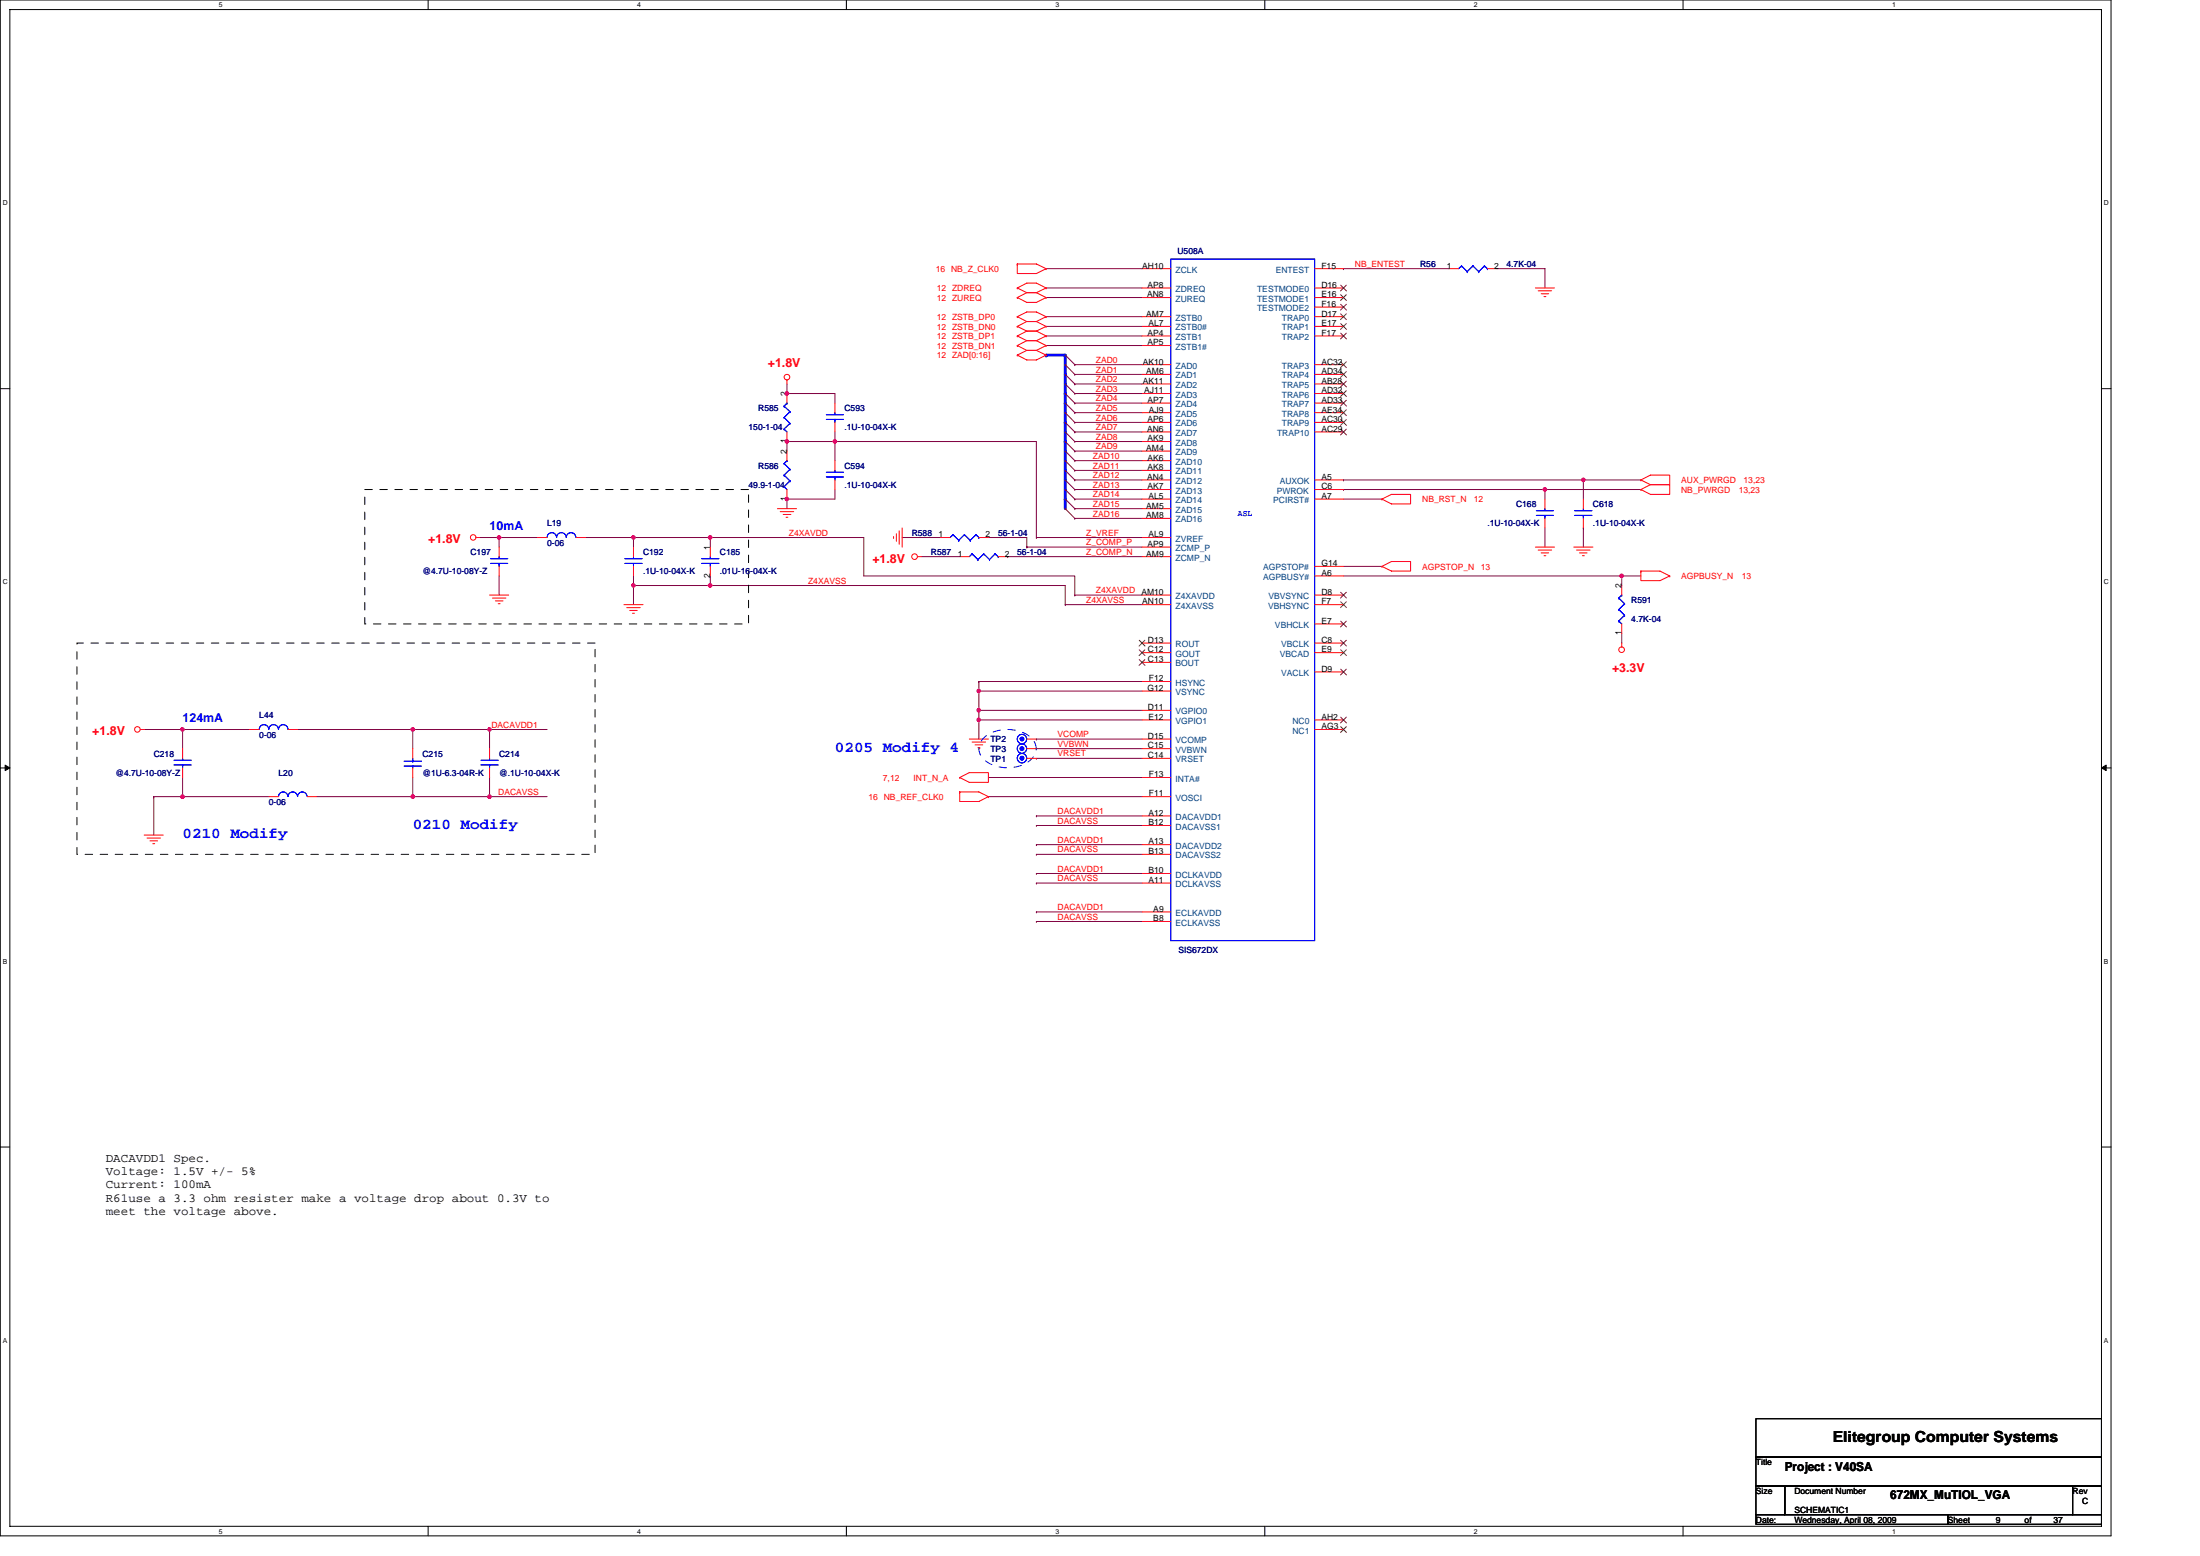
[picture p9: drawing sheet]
<svg xmlns="http://www.w3.org/2000/svg" width="297mm" height="210mm" viewBox="0 0 297 210" stroke-linecap="round" stroke-linejoin="round" font-family="sans-serif">
<path d="M0 0h285v207.3h-285zM1.3 1.3h282.4v204.7h-282.4z" fill="none" stroke="#000" stroke-width=".14"/>
<g fill="#fff">
<path d="M29.6 .1h.5v1.1h-.5z"/>
<path d="M29.6 206.1h.5v1.1h-.5z"/>
</g>
<path d="M57.8 0v1.3M57.8 206v1.3" fill="none" stroke="#000" stroke-width=".14"/>
<g fill="#fff">
<path d="M86 .1h.5v1.1h-.5z"/>
<path d="M86 206.1h.5v1.1h-.5z"/>
</g>
<path d="M114.3 0v1.3M114.3 206v1.3" fill="none" stroke="#000" stroke-width=".14"/>
<g fill="#fff">
<path d="M142.5 .1h.5v1.1h-.5z"/>
<path d="M142.5 206.1h.5v1.1h-.5z"/>
</g>
<path d="M170.8 0v1.3M170.8 206v1.3" fill="none" stroke="#000" stroke-width=".14"/>
<g fill="#fff">
<path d="M199 .1h.5v1.1h-.5z"/>
<path d="M199 206.1h.5v1.1h-.5z"/>
</g>
<path d="M227.2 0v1.3M227.2 206v1.3" fill="none" stroke="#000" stroke-width=".14"/>
<g fill="#fff">
<path d="M255.5 .1h.5v1.1h-.5z"/>
<path d="M255.5 206.1h.5v1.1h-.5z"/>
<path d="M.4 26.9h.6v1h-.6z"/>
<path d="M284.1 26.9h.6v1h-.6z"/>
<path d="M.4 78h.6v1.1h-.6z"/>
<path d="M284.1 78h.6v1.1h-.6z"/>
</g>
<path d="M0 52.5h1.3M283.7 52.5h1.3" fill="none" stroke="#000" stroke-width=".14"/>
<g fill="#fff">
<path d="M.4 129.2h.6v1h-.6z"/>
<path d="M284.1 129.2h.6v1h-.6z"/>
</g>
<path d="M0 103.6h1.3M283.7 103.6h1.3" fill="none" stroke="#000" stroke-width=".14"/>
<path d="M.7 103.3l.6 .3-.6 .4zM283.7 103.6l.7-.3v.7z" fill="#000" stroke="#000" stroke-width=".14"/>
<g fill="#fff">
<path d="M.4 180.4h.6v1h-.6z"/>
<path d="M284.1 180.4h.6v1h-.6z"/>
</g>
<path d="M0 154.8h1.3M283.7 154.8h1.3M237.1 191.5h46.6v5.1h-46.6zM237.1 196.6h46.6v3.9h-46.6zM237.1 204.4h25.9v1.3h-25.9zM237.1 200.5h3.9v3.9h-3.9zM241 200.5h38.8v3.9h-38.8zM263 204.4h20.7v1.3h-20.7zM279.8 200.5h3.9v3.9h-3.9z" fill="none" stroke="#000" stroke-width=".14"/>
<g fill="none" stroke="#800040" stroke-width=".14">
<path d="M141.2 36.3h13M141.2 38.9h13M181.4 36.3h.1M181.4 36.3h14.2M202.1 36.3h6.5v2.6M106.3 53.1h6.4v1.3M106.3 51.8v1.3M106.3 53.1h.1M106.3 59.6v1.3M106.3 59.6h.1M106.3 59.6h6.4M112.7 59.6h27.2v12.9"/>
<path d="M112.7 58.3v1.3M112.7 59.6v2.6M141.2 46.6h13M141.2 44h13M141.2 40.2h13M141.2 45.3h13M141.2 42.7h13M143.8 59.6h.1M143.8 58.3h.1M143.8 57h.1M143.8 55.7h.1M143.8 54.4h.1"/>
<path d="M143.8 53.1h.1M143.8 51.8h.1M143.8 50.5h.1M143.8 49.2h.1M143.8 47.9h.1M143.8 59.6l1.3 1.3M143.8 58.3l1.3 1.3M143.8 57l1.3 1.3M143.8 55.7l1.3 1.3M143.8 54.4l1.3 1.3M143.8 53.1l1.3 1.3M143.8 51.8l1.3 1.3"/>
<path d="M143.8 50.5l1.3 1.3M143.8 49.2l1.3 1.3M143.8 47.9l1.3 1.3M145.1 57h.1M145.1 53.1h.1M145.1 55.7h.1M145.1 58.3h.1M145.1 51.8h.1M145.1 59.6h.1M145.1 49.2h.1M145.1 50.5h.1M145.1 54.4h.1"/>
<path d="M145.1 53.1h9.1M145.1 57h9.1M145.1 55.7h9.1M145.1 58.3h9.1M145.1 51.8h9.1M145.1 59.6h9.1M145.1 49.2h9.1M145.1 50.5h9.1M145.1 54.4h9.1M64.8 72.5h2.6v1.3M67.4 72.5h.1M67.4 77.7v2.6"/>
<path d="M67.4 72.5h5.2M79.1 72.5h6.4M85.5 72.5h31.1v5.2h28.5v2.6M85.5 79h58.3v2.6M85.5 72.5h.1M85.5 72.5v1.3M85.5 79v2.6M85.5 77.7v1.3M85.5 79h.1M95.9 72.5h.1M95.9 77.7v1.3M95.9 72.5v1.3"/>
<path d="M95.9 79h.1M106.3 67.4h.1M106.3 67.4v1.2M112.7 66.1v1.3h-6.4M121.8 72.5h5.2M124.4 75.1h5.2M133.5 72.5h5.1v1.3M136.1 75.1h.1M136.1 75.1h18.1M138.6 73.8h.1M138.6 73.8h15.6M139.9 72.5h.1"/>
<path d="M139.9 72.5h14.3M143.8 68.6h.1M143.8 67.4h.1M143.8 66.1h.1M143.8 64.8h.1M143.8 63.5h.1M143.8 62.2h.1M143.8 60.9h.1M143.8 68.6l1.3 1.4M143.8 67.4l1.3 1.2M143.8 66.1l1.3 1.3M143.8 64.8l1.3 1.3"/>
<path d="M143.8 63.5l1.3 1.3M143.8 62.2l1.3 1.3M143.8 60.9l1.3 1.3M145.1 68.6h.1M145.1 60.9h.1M145.1 63.5h.1M145.1 70h.1M145.1 62.2h.1M145.1 66.1h.1M145.1 67.4h.1M145.1 64.8h.1M145.1 68.6h9.1"/>
<path d="M145.1 60.9h9.1M145.1 63.5h9.1M145.1 70h9.1M145.1 62.2h9.1M145.1 66.1h9.1M145.1 67.4h9.1M145.1 64.8h9.1M181.4 76.4h5.2M181.4 64.8h32.4v2.6M181.4 64.8h.1M181.4 67.4h5.2M181.4 77.7h37.6"/>
<path d="M181.4 66.1h27.2v1.3M181.4 66.1h.1M208.6 66.1h.1M208.6 71.2v2.6M208.6 66.1h12.9M213.8 71.2h.1M213.8 64.8h.1M213.8 64.8h7.7M213.8 71.2v2.6M219 77.7v1.3M219 77.7h.1M219 77.7h2.5"/>
<path d="M19.5 98.4h5.2M24.7 98.4h9M24.7 98.4h.1M24.7 98.4v2.6M40.2 98.4h15.5M55.7 98.4v2.6M55.7 98.4h10.4v2.6M55.7 98.4h.1M66.1 98.4h.1M66.1 98.4h7.8M132.2 92h22M132.2 93.3h.1"/>
<path d="M132.2 95.9h.1M132.2 97.2h.1M132.2 93.3v2.6M132.2 95.9v3.8M132.2 92h.1M132.2 93.3h22M132.2 95.9h22M132.2 97.2h22M132.2 92v1.3M139.9 99.7h.1M139.9 99.7h14.3M143.8 81.6h.1"/>
<path d="M143.8 81.6h10.4M145.1 80.3h.1M145.1 80.3h9.1M219 85.5v1.3M20.8 107.5h.1M20.8 107.5h3.9M20.8 107.5v5.2M24.7 104.9v2.6M24.7 107.5h.1M24.7 107.5h11.6M42.8 107.5h12.9M55.7 104.9v2.6"/>
<path d="M55.7 107.5h.1M66.1 107.5h.1M66.1 104.9v2.6h-10.4M66.1 107.5h7.8M133.5 104.9h20.7M133.5 107.5h.1M133.5 107.5h20.7M139.9 111.4h.1M139.9 110.1h.1M139.9 102.3h.1M139.9 117.9h.1M139.9 119.2h.1"/>
<path d="M139.9 101h.1M139.9 114h.1M139.9 115.3h.1M139.9 111.4h14.3M139.9 110.1h14.3M139.9 102.3h14.3M139.9 117.9h14.3M139.9 119.2h14.3M139.9 101h14.3M139.9 114h14.3M139.9 115.3h14.3M139.9 123.1h.1"/>
<path d="M139.9 124.4h.1M139.9 123.1h14.3M139.9 124.4h14.3"/>
</g>
<g fill="#f0f" stroke="#f0f" stroke-width=".14">
<path d="M95.7 72.4l.2-.1 .2 .1v.1v.2l-.2 .1-.2-.1-.1-.2z" fill-rule="evenodd"/>
<path d="M218.8 77.5h.1h.2l.1 .2-.1 .2-.2 .1-.1-.1-.1-.2z" fill-rule="evenodd"/>
<path d="M95.7 78.8h.2h.2v.2v.2h-.2h-.2l-.1-.2z" fill-rule="evenodd"/>
<path d="M65.9 107.3h.2h.2v.2v.2l-.2 .1-.2-.1-.1-.2z" fill-rule="evenodd"/>
<path d="M55.5 98.3l.2-.1 .2 .1 .1 .1-.1 .2-.2 .1-.2-.1v-.2z" fill-rule="evenodd"/>
<path d="M24.5 98.3l.1-.1 .2 .1 .1 .1-.1 .2-.2 .1-.1-.1-.1-.2z" fill-rule="evenodd"/>
<path d="M132 95.7l.1-.1 .2 .1 .1 .1-.1 .2-.2 .1-.1-.1-.1-.2z" fill-rule="evenodd"/>
<path d="M95.7 72.4l.2-.1 .2 .1v.1v.2l-.2 .1-.2-.1-.1-.2z" fill-rule="evenodd"/>
<path d="M218.8 77.5h.1h.2l.1 .2-.1 .2-.2 .1-.1-.1-.1-.2z" fill-rule="evenodd"/>
<path d="M95.7 78.8h.2h.2v.2v.2h-.2h-.2l-.1-.2z" fill-rule="evenodd"/>
<path d="M65.9 107.3h.2h.2v.2v.2l-.2 .1-.2-.1-.1-.2z" fill-rule="evenodd"/>
<path d="M55.5 98.3l.2-.1 .2 .1 .1 .1-.1 .2-.2 .1-.2-.1v-.2z" fill-rule="evenodd"/>
<path d="M24.5 98.3l.1-.1 .2 .1 .1 .1-.1 .2-.2 .1-.1-.1-.1-.2z" fill-rule="evenodd"/>
<path d="M132 95.7l.1-.1 .2 .1 .1 .1-.1 .2-.2 .1-.1-.1-.1-.2z" fill-rule="evenodd"/>
<circle cx="106.2" cy="53.1" r=".24"/>
<circle cx="85.5" cy="72.5" r=".24"/>
<circle cx="106.2" cy="67.3" r=".24"/>
<circle cx="67.4" cy="72.5" r=".24"/>
<circle cx="85.5" cy="79" r=".24"/>
<circle cx="112.7" cy="59.6" r=".24"/>
<circle cx="106.2" cy="59.6" r=".24"/>
<circle cx="213.8" cy="64.8" r=".24"/>
<circle cx="66.1" cy="98.4" r=".24"/>
<circle cx="55.7" cy="107.5" r=".25"/>
<circle cx="24.6" cy="107.5" r=".25"/>
<circle cx="208.6" cy="66" r=".24"/>
<circle cx="132.2" cy="93.2" r=".24"/>
<circle cx="132.2" cy="97.1" r=".24"/>
</g>
<path d="M141.2 47.9h.1M141.2 47.9h2.6v5.2M143.8 59.6h.1M143.8 59.6v7.8M143.8 57h.1M143.8 54.4h.1M143.8 57v2.6M143.8 53.1v3.9M143.8 53.1h.1M143.8 67.4h.1M143.8 67.4v1.2" fill="none" stroke="#00f" stroke-width=".38"/>
<g fill="none" stroke="#f00" stroke-width=".14">
<path d="M137.3 35.6h2.6l1.3 .7M137.3 35.6v1.3h2.6l1.3-.6M137.3 35.6h.1M137.3 38.9l1.3-.7h1.3l1.3 .7M137.3 38.9h.1M137.3 38.9l1.3 .6M138.6 39.5h1.3M138.6 39.5l-1.3 .7M139.9 39.5l1.3 .7M141.2 36.3h.1M141.2 38.9h.1M141.2 38.9l-1.3 .6"/>
<path d="M154.2 38.9h3.9M154.2 36.3h3.9M177.5 38.9h3.9M177.5 36.3h3.9M195.6 36.3h1.3M200.8 36.3h1.3M207.3 38.9h2.6M207.7 39.2h1.8M208.1 39.6h1M106.3 51.3v.5M106.3 53.1v1.3M106.3 58.3v1.3"/>
<path d="M112.7 54.4v1.3M112.7 57v1.3M137.3 45.3h.1M137.3 46.6h.1M137.3 47.9l1.3 .7h1.3l1.3-.7M137.3 47.9h.1M137.3 40.2l1.3 .6h1.3l1.3-.6M137.3 40.2h.1M137.3 42.7l1.3-.6h1.3l1.3 .6M137.3 42.7h.1M137.3 44h.1M137.3 45.3l1.3 .7"/>
<path d="M137.3 46.6l1.3 .7M137.3 42.7l1.3 .7M137.3 44l1.3 .7M138.6 44.7h1.3M138.6 46h1.3M138.6 47.3h1.3M138.6 43.4h1.3M138.6 44.7l-1.3 .6M138.6 46l-1.3 .6M138.6 47.3l-1.3 .6M138.6 43.4l-1.3 .6M139.9 44.7l1.3 .6"/>
<path d="M139.9 46l1.3 .6M139.9 47.3l1.3 .6M139.9 43.4l1.3 .6M141.2 45.3h.1M141.2 46.6h.1M141.2 47.9h.1M141.2 40.2h.1M141.2 42.7h.1M141.2 44h.1M141.2 45.3l-1.3 .7M141.2 46.6l-1.3 .7M141.2 42.7l-1.3 .7"/>
<path d="M141.2 44l-1.3 .7M154.2 40.2h3.9M154.2 45.3h3.9M154.2 46.6h3.9M154.2 44h3.9M154.2 42.7h3.9M154.2 49.2h3.9M154.2 50.5h3.9M154.2 51.8h3.9M154.2 53.1h3.9M154.2 54.4h3.9M154.2 55.7h3.9"/>
<path d="M154.2 57h3.9M154.2 58.3h3.9M154.2 59.6h3.9M177.5 40.2h3.9M177.5 45.3h3.9M177.5 44h3.9M177.5 42.7h3.9M177.5 49.2h3.9M177.5 50.5h3.9M177.5 51.8h3.9M177.5 53.1h3.9M177.5 54.4h3.9"/>
<path d="M177.5 55.7h3.9M177.5 57h3.9M177.5 58.3h3.9M177.5 41.4h3.9M208.5 40h.2M64.3 72.5h.5M67.4 73.8v1.3M67.4 76.4v1.3M72.6 72.5h1.3M77.8 72.5h1.3M85.5 73.8v1.3M85.5 76.4v1.3"/>
<path d="M95.9 73.8v1.3M95.9 76.4v1.3M105 68.6h2.5M105.3 69h1.9M105.7 69.4h1.1M106.1 69.8h.3M106.3 60.9v1.3M106.3 66.1v1.3M112.7 62.2v1.3M112.7 64.8v1.3M120.6 72.4v.3M121 72v1"/>
<path d="M121.4 71.6v1.8M121.8 71.2v2.6M123.9 75.1h.5M127 72.5h1.3M129.6 75.1h1.3M132.2 72.5h1.3M134.8 75.1h1.3M154.2 72.5h3.9M154.2 70h3.9M154.2 75.1h3.9M154.2 73.8h3.9M154.2 60.9h3.9"/>
<path d="M154.2 62.2h3.9M154.2 63.5h3.9M154.2 64.8h3.9M154.2 66.1h3.9M154.2 67.4h3.9M154.2 68.6h3.9M177.5 64.8h3.9M177.5 66.1h3.9M177.5 67.4h3.9M177.5 77.7h3.9M177.5 76.4h3.9M186.6 67.4l1.3-.7h2.6v1.3h-2.6z"/>
<path d="M186.6 67.4h.1M186.6 76.4l1.3-.6h2.6v1.3h-2.6zM186.6 76.4h.1M207.3 73.8h2.6M207.7 74.2h1.8M208.1 74.6h1M208.5 75h.2M208.6 67.4v1.2M208.6 70v1.2M212.5 73.8h2.6M212.9 74.2h1.8M213.3 74.6h1"/>
<path d="M213.7 75h.2M213.8 67.4v1.2M213.8 70v1.2M219 79v1.3M221.5 77.1h2.6l1.3 .6M221.5 77.1v1.3h2.6l1.3-.7M221.5 77.1h.1M221.5 66.1h.1M221.5 64.8l1.3-.7h2.6v1.3h-2.6M221.5 64.8h.1M221.5 64.8l1.3 .6M222.8 65.4h2.6v1.3h-2.6l-1.3-.6"/>
<path d="M222.8 65.4l-1.3 .7M225.4 77.7h.1M18.9 98.4h.6M33.7 98.4h1.3M38.9 98.4h1.3M66.1 80.3h2.6M66.5 80.7h1.8M66.9 81.1h1M67.3 81.5h.2M84.2 81.6h2.6M84.6 82h1.8M85 82.4h1"/>
<path d="M85.4 82.8h.3M130.9 99.7h2.6M138.6 99.7h1.3M154.2 80.3h3.9M154.2 81.6h3.9M154.2 86.8h3.9M154.2 88.1h3.9M154.2 89.4h3.9M154.2 93.3h3.9M154.2 92h3.9M154.2 95.9h3.9M154.2 97.2h3.9"/>
<path d="M154.2 99.7h3.9M177.5 98.4h3.9M177.5 80.3h3.9M177.5 81.6h3.9M177.5 86.8h3.9M177.5 88.1h3.9M177.5 97.2h3.9M177.5 90.7h3.9M177.5 84.2h3.9M219 86.8v.5M219 84.2v1.3M19.5 112.7h2.6"/>
<path d="M19.9 113.1h1.8M20.3 113.5h1M20.6 113.9h.3M24.7 101v1.3M24.7 103.6v1.3M36.3 107.5h1.3M41.5 107.5h1.3M55.7 101v1.3M55.7 103.6v1.3M66.1 101v1.3M66.1 103.6v1.3M129.6 104.9l1.3-.6h2.6v1.3h-2.6z"/>
<path d="M129.6 104.9h.1M129.6 106.9h2.6l1.3 .6M129.6 106.9v1.3h2.6l1.3-.7M129.6 106.9h.1M131.3 100.1h1.8M131.7 100.5h1M132 100.9h.3M132.3 100.9h.1M133.5 107.5h.1M138.6 102.3h1.3M138.6 101h1.3M154.2 102.3h3.9"/>
<path d="M154.2 101h3.9M154.2 107.5h3.9M154.2 104.9h3.9M154.2 110.1h3.9M154.2 111.4h3.9M154.2 114h3.9M154.2 115.3h3.9M154.2 117.9h3.9M154.2 119.2h3.9M154.2 123.1h3.9M154.2 124.4h3.9"/>
<circle cx="106.3" cy="50.9" r=".38"/>
<circle cx="63.9" cy="72.5" r=".38"/>
<circle cx="123.5" cy="75.1" r=".38"/>
<circle cx="18.5" cy="98.4" r=".38"/>
<circle cx="218.9" cy="87.7" r=".38"/>
</g>
<path d="M49.3 66.1h51.8v18.1h-51.8zM10.4 86.8h69.9v28.5h-69.9z" fill="none" stroke="#000" stroke-width=".14" stroke-dasharray="1 1 1 1 1 1 1 1"/>
<path d="M132.8 99.6a5.1 5.1 0 0 1 6.4 0 1.98 1.98 0 0 1-.4 3.3 5.2 5.2 0 0 1-6-.4 1.92 1.92 0 0 1 0-2.9z" fill="none" stroke="#00f" stroke-width=".14" stroke-dasharray="1 1 1 1 1 1 1 1"/>
<g fill="none" stroke="#00f" stroke-width=".14">
<path d="M158.1 35h19.4v91.9h-19.4zM197.3 35.9h.1M197.3 35.9l-.4 .4M197.3 35.9l.8 .8M198.1 36.7h.1M198.9 35.9h.1M198.9 35.9l-.8 .8M198.9 35.9l.8 .8M199.7 36.7h.1M200.4 35.9h.1M200.4 35.9l-.7 .8M200.4 35.9l.4 .4"/>
<path d="M200.8 36.3h.1M105.9 57.9h.1M105.9 56.3h.1M105.9 54.8h.1M105.9 57.9l.4 .4M105.9 56.3l.8 .8M105.9 54.8l.8 .8M106.3 54.4h.1M106.3 54.4l-.4 .4M106.7 57.1h.1M106.7 55.6h.1M106.7 57.1l-.8 .8"/>
<path d="M106.7 55.6l-.8 .7M111.6 56.6h2.3M111.6 56h2.3M112.7 55.7v.3M112.7 56.6h.1M112.7 56.6v.4M66.2 76h2.4M66.2 75.4h2.4M67.4 75.1v.3M67.4 76h.1M67.4 76v.4M73.9 72.5a.63 .63 0 0 1 .6-.6 .63 .63 0 0 1 .6 .6"/>
<path d="M75.2 72.5a.65 .65 0 0 1 .6-.6 .65 .65 0 0 1 .7 .6M76.5 72.5a.64 .64 0 0 1 .6-.6 .64 .64 0 0 1 .6 .6M84.4 76h2.3M84.4 75.4h2.3M85.5 75.1v.3M85.5 76h.1M85.5 76v.4M94.7 76h2.4M94.7 75.4h2.4M95.9 75.1v.3M95.9 76h.1M95.9 76v.4"/>
<path d="M105.9 65.7h.1M105.9 64.1h.1M105.9 62.6h.1M105.9 65.7l.4 .4M105.9 64.1l.8 .8M105.9 62.6l.8 .7M106.3 62.2h.1M106.3 62.2l-.4 .4M106.7 64.9h.1M106.7 63.3h.1M106.7 64.9l-.8 .8M106.7 63.3l-.8 .8"/>
<path d="M111.6 64.4h2.3M111.6 63.7h2.3M112.7 63.5v.2M112.7 64.4h.1M112.7 64.4v.4M128.7 72.2h.1M128.7 72.2l-.4 .3M128.7 72.2l.8 .7M129.5 72.9h.1M130.2 72.2h.1M130.2 72.2l-.7 .7M130.2 72.2l.8 .7"/>
<path d="M131 72.9h.1M131.3 74.7h.1M131.3 74.7l-.4 .4M131.3 74.7l.7 .8M131.8 72.2h.1M131.8 72.2l-.8 .7M131.8 72.2l.4 .3M132 75.5h.1M132.2 72.5h.1M132.8 74.7h.1M132.8 74.7l-.8 .8M132.8 74.7l.8 .8"/>
<path d="M133.6 75.5h.1M134.4 74.7h.1M134.4 74.7l-.8 .8M134.4 74.7l.4 .4M134.8 75.1h.1M207.4 69.6h2.4M207.4 68.9h2.4M208.6 68.6v.3M208.6 69.6h.1M208.6 69.6v.4M212.6 69.6h2.3M212.6 68.9h2.3"/>
<path d="M213.8 68.6v.3M213.8 69.6h.1M213.8 69.6v.4M35 98.4a.63 .63 0 0 1 .6-.6 .63 .63 0 0 1 .7 .6 .66 .66 0 0 1 .6-.6 .66 .66 0 0 1 .7 .6 .65 .65 0 0 1 .6-.6 .65 .65 0 0 1 .7 .6M218.6 83.8h.1M218.6 82.3h.1M218.6 80.7h.1M218.6 83.8l.4 .4M218.6 82.3l.7 .7M218.6 80.7l.7 .8M219 80.3h.1M219 80.3l-.4 .4"/>
<path d="M219.3 83h.1M219.3 81.5h.1M219.3 83l-.7 .8M219.3 81.5l-.7 .8M23.5 103.2h2.3M23.5 102.6h2.3M24.7 102.3v.3M24.7 103.2h.1M24.7 103.2v.4M37.6 107.5a.64 .64 0 0 1 .6-.6 .64 .64 0 0 1 .7 .6 .65 .65 0 0 1 .6-.6 .65 .65 0 0 1 .7 .6M40.2 107.5a.64 .64 0 0 1 .6-.6 .64 .64 0 0 1 .7 .6M54.6 102.7h2.3"/>
<path d="M54.6 103.4h2.3M55.7 103.4v.2M55.7 102.7h.1M55.7 102.3v.4M64.9 103.2h2.4M64.9 102.6h2.4M66.1 102.3v.3M66.1 103.2h.1M66.1 103.2v.4"/>
<circle cx="138" cy="99.7" r=".64"/>
<circle cx="138" cy="102.3" r=".64"/>
<circle cx="138" cy="101" r=".64"/>
</g>
<g fill="none" stroke="#804000" stroke-width=".14">
<path d="M181 38.5l.8 .8M181 39.8l.8 .8M181.8 38.5l-.8 .8M181.8 39.8l-.8 .8M181 41.1l.8 .7M181 42.4l.8 .7M181 43.7l.8 .7M181 45l.8 .7M181 48.8l.8 .8M181 50.1l.8 .8M181 51.4l.8 .8M181 52.7l.8 .8"/>
<path d="M181 54l.8 .8M181 55.3l.8 .8M181 56.6l.8 .8M181 57.9l.8 .8M181.8 41.1l-.8 .7M181.8 42.4l-.8 .7M181.8 43.7l-.8 .7M181.8 45l-.8 .7M181.8 48.8l-.8 .8M181.8 50.1l-.8 .8M181.8 51.4l-.8 .8M181.8 52.7l-.8 .8"/>
<path d="M181.8 54l-.8 .8M181.8 55.3l-.8 .8M181.8 56.6l-.8 .8M181.8 57.9l-.8 .8M181 79.9l.8 .8M181.8 79.9l-.8 .8M153.8 86.4l.8 .8M153.8 87.7l.8 .8M153.8 89l.8 .8M154.6 86.4l-.8 .8M154.6 87.7l-.8 .8M154.6 89l-.8 .8"/>
<path d="M181 90.3l.8 .8M181 86.4l.8 .8M181 87.7l.8 .8M181 83.8l.8 .8M181 81.2l.8 .8M181 96.8l.8 .8M181 98.1l.8 .7M181.8 90.3l-.8 .8M181.8 86.4l-.8 .8M181.8 87.7l-.8 .8M181.8 83.8l-.8 .8M181.8 81.2l-.8 .8"/>
<path d="M181.8 96.8l-.8 .8M181.8 98.1l-.8 .7"/>
</g>
<g fill="#00f" stroke="#00f" stroke-width=".14">
<path d="M137.8 99.6l.2-.1 .2 .1v.1v.2l-.2 .1-.2-.1-.1-.2z" fill-rule="evenodd"/>
<path d="M137.8 99.6l.2-.1 .2 .1v.1v.2l-.2 .1-.2-.1-.1-.2z" fill-rule="evenodd"/>
<circle cx="138" cy="101" r=".25"/>
<circle cx="138" cy="102.3" r=".25"/>
</g>
<g font-size="2.1" fill="#00f">
<text x="112.7" y="101.5">0205 Modify 4</text>
<text x="24.7" y="113.1">0210 Modify</text>
<text x="55.7" y="111.8">0210 Modify</text>
</g>
<text font-size="2.1" x="247.5" y="194.6">Elitegroup Computer Systems</text>
<g font-size="1.7" fill="#f00">
<text x="103.7" y="49.5">+1.8V</text>
<text x="57.8" y="73.3">+1.8V</text>
<text x="117.8" y="75.9">+1.8V</text>
<text x="217.7" y="90.7">+3.3V</text>
<text x="12.5" y="99.2">+1.8V</text>
</g>
<g font-size="1.7" fill="#00f">
<text x="66.1" y="71.5">10mA</text>
<text x="24.7" y="97.4">124mA</text>
</g>
<g font-size="1.7">
<text x="14.3" y="156.8">DACAVDD1 Spec.</text>
<text x="14.3" y="158.6">Voltage: 1.5V +/- 5%</text>
<text x="14.3" y="160.4">Current: 100mA</text>
<text x="14.3" y="162.2">R61use a 3.3 ohm resister make a voltage drop about 0.3V to</text>
<text x="14.3" y="164">meet the voltage above.</text>
<text x="241" y="198.5">Project : V40SA</text>
<text x="255.2" y="202.4">672MX_MuTIOL_VGA</text>
</g>
<g font-size="1.2" fill="#000080">
<text x="159" y="34.2">U508A</text>
<text x="191.7" y="36">R56</text>
<text x="203.4" y="36">4.7K-04</text>
<text x="101.1" y="58.1">150-1-04</text>
<text x="102.4" y="55.5">R585</text>
<text x="114" y="55.5">C593</text>
<text x="114" y="58.1">.1U-10-04X-K</text>
<text x="101.1" y="65.8">49.9-1-04</text>
<text x="102.4" y="63.2">R586</text>
<text x="114" y="63.2">C594</text>
<text x="114" y="65.8">.1U-10-04X-K</text>
<text x="73.9" y="71">L19</text>
<text x="200.8" y="71">.1U-10-04X-K</text>
<text x="204.7" y="68.4">C168</text>
<text x="215.1" y="68.4">C618</text>
<text x="215.1" y="71">.1U-10-04X-K</text>
<text x="57" y="77.5">@4.7U-10-08Y-Z</text>
<text x="63.5" y="74.9">C197</text>
<text x="73.9" y="73.6">0-06</text>
<text x="86.8" y="74.9">C192</text>
<text x="86.8" y="77.5">.1U-10-04X-K</text>
<text x="97.2" y="74.9">C185</text>
<text x="97.2" y="77.5">.01U-16-04X-K</text>
<text x="123.1" y="72.3">R588</text>
<text x="125.7" y="74.9">R587</text>
<text x="134.8" y="72.3">56-1-04</text>
<text x="137.3" y="74.9">56-1-04</text>
<text x="220.3" y="81.4">R591</text>
<text x="220.3" y="84">4.7K-04</text>
<text x="35" y="96.9">L44</text>
<text x="35" y="99.5">0-06</text>
<text x="133.7" y="100.2">TP2</text>
<text x="133.7" y="101.5">TP3</text>
<text x="15.6" y="104.7">@4.7U-10-08Y-Z</text>
<text x="20.8" y="102.1">C218</text>
<text x="37.6" y="104.7">L20</text>
<text x="57" y="102.1">C215</text>
<text x="57" y="104.7">@1U-6.3-04R-K</text>
<text x="67.4" y="102.1">C214</text>
<text x="67.4" y="104.7">@.1U-10-04X-K</text>
<text x="133.7" y="102.8">TP1</text>
<text x="36.3" y="108.6">0-06</text>
<text x="159.1" y="128.5">SIS672DX</text>
</g>
<g font-size="1.2" fill="#f00">
<text x="126.3" y="36.7">16 NB_Z_CLK0</text>
<text x="126.5" y="39.3">12 ZDREQ</text>
<text x="126.5" y="40.6">12 ZUREQ</text>
<text x="182.9" y="36">NB_ENTEST</text>
<text x="126.5" y="45.8">12 ZSTB_DP1</text>
<text x="126.5" y="47.1">12 ZSTB_DN1</text>
<text x="126.5" y="43.2">12 ZSTB_DP0</text>
<text x="126.5" y="44.5">12 ZSTB_DN0</text>
<text x="126.5" y="48.4">12 ZAD[0:16]</text>
<text x="148" y="52.9">ZAD3</text>
<text x="148" y="51.6">ZAD2</text>
<text x="148" y="49">ZAD0</text>
<text x="148" y="50.3">ZAD1</text>
<text x="148" y="56.7">ZAD6</text>
<text x="148" y="55.4">ZAD5</text>
<text x="148" y="58">ZAD7</text>
<text x="148" y="59.3">ZAD8</text>
<text x="148" y="54.1">ZAD4</text>
<text x="147.6" y="63.2">ZAD11</text>
<text x="147.6" y="61.9">ZAD10</text>
<text x="147.6" y="65.8">ZAD13</text>
<text x="147.6" y="64.5">ZAD12</text>
<text x="148" y="60.6">ZAD9</text>
<text x="227" y="65.2">AUX_PWRGD</text>
<text x="235.4" y="65.2">13,23</text>
<text x="147.6" y="68.4">ZAD15</text>
<text x="147.6" y="69.7">ZAD16</text>
<text x="147.6" y="67.1">ZAD14</text>
<text x="192" y="67.8">NB_RST_N</text>
<text x="199" y="67.8">12</text>
<text x="227" y="66.5">NB_PWRGD</text>
<text x="234.8" y="66.5">13,23</text>
<text x="106.5" y="72.3">Z4XAVDD</text>
<text x="146.7" y="73.6">Z_COMP_P</text>
<text x="146.7" y="74.9">Z_COMP_N</text>
<text x="146.7" y="72.3">Z_VREF</text>
<text x="192" y="76.9">AGPSTOP_N</text>
<text x="199.9" y="76.9">13</text>
<text x="109.1" y="78.8">Z4XAVSS</text>
<text x="146.7" y="81.3">Z4XAVSS</text>
<text x="148" y="80.1">Z4XAVDD</text>
<text x="227" y="78.1">AGPBUSY_N</text>
<text x="235.2" y="78.1">13</text>
<text x="66.4" y="98.2">DACAVDD1</text>
<text x="142.8" y="99.5">VCOMP</text>
<text x="142.8" y="100.8">VVBWN</text>
<text x="67.3" y="107.3">DACAVSS</text>
<text x="117.3" y="107.9">16 NB_REF_CLK0</text>
<text x="119.2" y="105.3">7,12</text>
<text x="123.4" y="105.3">INT_N_A</text>
<text x="142.8" y="102.1">VRSET</text>
<text x="142.8" y="111.1">DACAVSS</text>
<text x="142.8" y="109.9">DACAVDD1</text>
<text x="142.8" y="113.7">DACAVDD1</text>
<text x="142.8" y="117.6">DACAVDD1</text>
<text x="142.8" y="118.9">DACAVSS</text>
<text x="142.8" y="115">DACAVSS</text>
<text x="142.8" y="122.8">DACAVDD1</text>
<text x="142.8" y="124.1">DACAVSS</text>
</g>
<g font-size="1.2">
<text x="154.2" y="36.2">AH10</text>
<text x="154.9" y="40.1">AN8</text>
<text x="154.9" y="38.8">AP8</text>
<text x="178.4" y="36.2">F15</text>
<text x="178.4" y="38.8">D16</text>
<text x="178.4" y="40.1">E16</text>
<text x="178.4" y="41.4">F16</text>
<text x="195.4" y="36.2">1</text>
<text x="201.7" y="36.2">2</text>
<text x="154.8" y="42.7">AM7</text>
<text x="154.9" y="45.3">AP4</text>
<text x="154.9" y="46.6">AP5</text>
<text x="155.1" y="44">AL7</text>
<text x="178.4" y="42.7">D17</text>
<text x="178.4" y="44">E17</text>
<text x="178.4" y="45.3">F17</text>
<text x="106.2" y="53.5" transform="rotate(-90 106.2 53.5)">2</text>
<text x="154.3" y="49.2">AK10</text>
<text x="154.3" y="51.8">AK11</text>
<text x="154.5" y="53.1">AJ11</text>
<text x="154.8" y="50.5">AM6</text>
<text x="178.4" y="49.2">AC32</text>
<text x="178.4" y="50.5">AD34</text>
<text x="178.4" y="51.8">AB28</text>
<text x="178.4" y="53.1">AD32</text>
<text x="106.2" y="59.8" transform="rotate(-90 106.2 59.8)">1</text>
<text x="154.9" y="58.3">AN6</text>
<text x="154.9" y="54.4">AP7</text>
<text x="154.9" y="57">AP6</text>
<text x="154.9" y="59.6">AK9</text>
<text x="155.1" y="55.7">AJ9</text>
<text x="178.4" y="54.4">AD33</text>
<text x="178.4" y="55.7">AE34</text>
<text x="178.4" y="57">AC30</text>
<text x="178.4" y="58.3">AC29</text>
<text x="106.2" y="61.3" transform="rotate(-90 106.2 61.3)">2</text>
<text x="154.8" y="60.9">AM4</text>
<text x="154.9" y="64.7">AN4</text>
<text x="154.9" y="62.1">AK6</text>
<text x="154.9" y="63.5">AK8</text>
<text x="178.4" y="64.7">A5</text>
<text x="106.2" y="67.6" transform="rotate(-90 106.2 67.6)">1</text>
<text x="154.8" y="69.9">AM8</text>
<text x="154.8" y="68.6">AM5</text>
<text x="154.9" y="66">AK7</text>
<text x="155.1" y="67.3">AL5</text>
<text x="178.4" y="67.3">A7</text>
<text x="178.4" y="66">C6</text>
<text x="95.9" y="78" transform="rotate(-90 95.9 78)">2</text>
<text x="95.9" y="74.2" transform="rotate(-90 95.9 74.2)">1</text>
<text x="126.7" y="72.5">1</text>
<text x="129.3" y="75.1">1</text>
<text x="133.1" y="72.5">2</text>
<text x="135.7" y="75.1">2</text>
<text x="154.8" y="75.1">AM9</text>
<text x="154.9" y="73.8">AP9</text>
<text x="155.1" y="72.5">AL9</text>
<text x="178.4" y="77.7">A6</text>
<text x="178.4" y="76.4">G14</text>
<text x="154.1" y="80.3">AM10</text>
<text x="154.2" y="81.6">AN10</text>
<text x="178.4" y="81.6">F7</text>
<text x="178.4" y="80.3">D8</text>
<text x="218.9" y="79.4" transform="rotate(-90 218.9 79.4)">2</text>
<text x="155" y="86.8">D13</text>
<text x="155" y="88.1">C12</text>
<text x="155" y="89.4">C13</text>
<text x="178.4" y="88.1">E9</text>
<text x="178.4" y="86.8">C8</text>
<text x="178.4" y="84.2">E7</text>
<text x="218.9" y="85.7" transform="rotate(-90 218.9 85.7)">1</text>
<text x="154.9" y="93.2">G12</text>
<text x="155" y="95.8">D11</text>
<text x="155.1" y="91.9">F12</text>
<text x="178.4" y="90.7">D9</text>
<text x="155" y="99.7">D15</text>
<text x="155" y="101">C15</text>
<text x="155.1" y="97.1">E12</text>
<text x="178.4" y="97.1">AH2</text>
<text x="178.4" y="98.4">AG3</text>
<text x="155" y="102.3">C14</text>
<text x="155.1" y="107.5">F11</text>
<text x="155.1" y="104.9">F13</text>
<text x="155.1" y="110.1">A12</text>
<text x="155.1" y="111.4">B12</text>
<text x="155.1" y="114">A13</text>
<text x="155.1" y="115.3">B13</text>
<text x="155.1" y="117.9">B10</text>
<text x="155.1" y="119.1">A11</text>
<text x="155.7" y="123">A9</text>
<text x="155.7" y="124.3">B8</text>
<text x="237.1" y="197.7">Title</text>
<text x="237.1" y="201.6">Size</text>
<text x="242.3" y="201.6">Document Number</text>
<text x="279.8" y="201.6">Rev</text>
<text x="281.1" y="202.9">C</text>
<text x="237.1" y="205.5">Date:</text>
<text x="242.3" y="205.5">Wednesday, April 08, 2009</text>
<text x="242.3" y="204.2">SCHEMATIC1</text>
<text x="263" y="205.5">Sheet</text>
<text x="269.5" y="205.5">9</text>
<text x="273.4" y="205.5">of</text>
<text x="277.3" y="205.5">37</text>
</g>
<g font-size="1.2" fill="#004080">
<text x="158.7" y="40.7">ZUREQ</text>
<text x="158.7" y="39.4">ZDREQ</text>
<text x="158.7" y="36.8">ZCLK</text>
<text x="169.7" y="39.4">TESTMODE0</text>
<text x="169.7" y="40.7">TESTMODE1</text>
<text x="169.7" y="42">TESTMODE2</text>
<text x="172.3" y="36.8">ENTEST</text>
<text x="158.7" y="45.9">ZSTB1</text>
<text x="158.7" y="47.2">ZSTB1#</text>
<text x="158.7" y="44.6">ZSTB0#</text>
<text x="158.7" y="43.3">ZSTB0</text>
<text x="173.1" y="43.3">TRAP0</text>
<text x="173.1" y="44.6">TRAP1</text>
<text x="173.1" y="45.9">TRAP2</text>
<text x="158.7" y="49.8">ZAD0</text>
<text x="158.7" y="51.1">ZAD1</text>
<text x="158.7" y="52.4">ZAD2</text>
<text x="158.7" y="53.7">ZAD3</text>
<text x="173.1" y="49.8">TRAP3</text>
<text x="173.1" y="51.1">TRAP4</text>
<text x="173.1" y="52.4">TRAP5</text>
<text x="173.1" y="53.7">TRAP6</text>
<text x="158.7" y="54.9">ZAD4</text>
<text x="158.7" y="56.2">ZAD5</text>
<text x="158.7" y="57.6">ZAD6</text>
<text x="158.7" y="58.8">ZAD7</text>
<text x="172.4" y="58.8">TRAP10</text>
<text x="173.1" y="54.9">TRAP7</text>
<text x="173.1" y="56.2">TRAP8</text>
<text x="173.1" y="57.6">TRAP9</text>
<text x="158.7" y="60.1">ZAD8</text>
<text x="158.7" y="61.4">ZAD9</text>
<text x="158.7" y="62.7">ZAD10</text>
<text x="158.7" y="64">ZAD11</text>
<text x="158.7" y="65.3">ZAD12</text>
<text x="172.8" y="65.3">AUXOK</text>
<text x="158.7" y="70.5">ZAD16</text>
<text x="158.7" y="66.6">ZAD13</text>
<text x="158.7" y="67.9">ZAD14</text>
<text x="158.7" y="69.2">ZAD15</text>
<text x="171.9" y="67.9">PCIRST#</text>
<text x="172.4" y="66.6">PWROK</text>
<text x="158.7" y="75.7">ZCMP_N</text>
<text x="158.7" y="74.4">ZCMP_P</text>
<text x="158.7" y="73.1">ZVREF</text>
<text x="170.5" y="77">AGPSTOP#</text>
<text x="158.7" y="80.9">Z4XAVDD</text>
<text x="158.7" y="82.1">Z4XAVSS</text>
<text x="170.6" y="78.3">AGPBUSY#</text>
<text x="171.2" y="82.1">VBHSYNC</text>
<text x="171.3" y="80.9">VBVSYNC</text>
<text x="158.7" y="87.3">ROUT</text>
<text x="158.7" y="88.6">GOUT</text>
<text x="158.7" y="89.9">BOUT</text>
<text x="172.1" y="84.8">VBHCLK</text>
<text x="172.8" y="88.6">VBCAD</text>
<text x="173" y="87.3">VBCLK</text>
<text x="158.7" y="93.8">VSYNC</text>
<text x="158.7" y="92.5">HSYNC</text>
<text x="173" y="91.2">VACLK</text>
<text x="158.7" y="96.4">VGPIO0</text>
<text x="158.7" y="97.7">VGPIO1</text>
<text x="158.7" y="100.3">VCOMP</text>
<text x="158.7" y="101.6">VVBWN</text>
<text x="174.5" y="97.7">NC0</text>
<text x="174.5" y="99">NC1</text>
<text x="158.7" y="102.9">VRSET</text>
<text x="158.7" y="105.5">INTA#</text>
<text x="158.7" y="108.1">VOSCI</text>
<text x="158.7" y="110.7">DACAVDD1</text>
<text x="158.7" y="112">DACAVSS1</text>
<text x="158.7" y="114.5">DACAVDD2</text>
<text x="158.7" y="115.8">DACAVSS2</text>
<text x="158.7" y="118.4">DCLKAVDD</text>
<text x="158.7" y="119.7">DCLKAVSS</text>
<text x="158.7" y="123.6">ECLKAVDD</text>
<text x="158.7" y="124.9">ECLKAVSS</text>
</g>
<text font-size="1.2" fill="#00f" x="167.1" y="69.6">ASL</text>
<g font-size=".9">
<text x="29.6" y="1">5</text>
<text x="86" y="1">4</text>
<text x="142.5" y="1">3</text>
<text x="199" y="1">2</text>
<text x="255.5" y="1">1</text>
<text x=".4" y="27.7">D</text>
<text x="284.1" y="27.7">D</text>
<text x=".4" y="78.8">C</text>
<text x="284.1" y="78.8">C</text>
<text x=".4" y="130">B</text>
<text x="284.1" y="130">B</text>
<text x=".4" y="181.2">A</text>
<text x="284.1" y="181.2">A</text>
<text x="29.6" y="206.9">5</text>
<text x="86" y="206.9">4</text>
<text x="142.5" y="206.9">3</text>
<text x="199" y="206.9">2</text>
<text x="255.5" y="206.9">1</text>
</g>
</svg>
